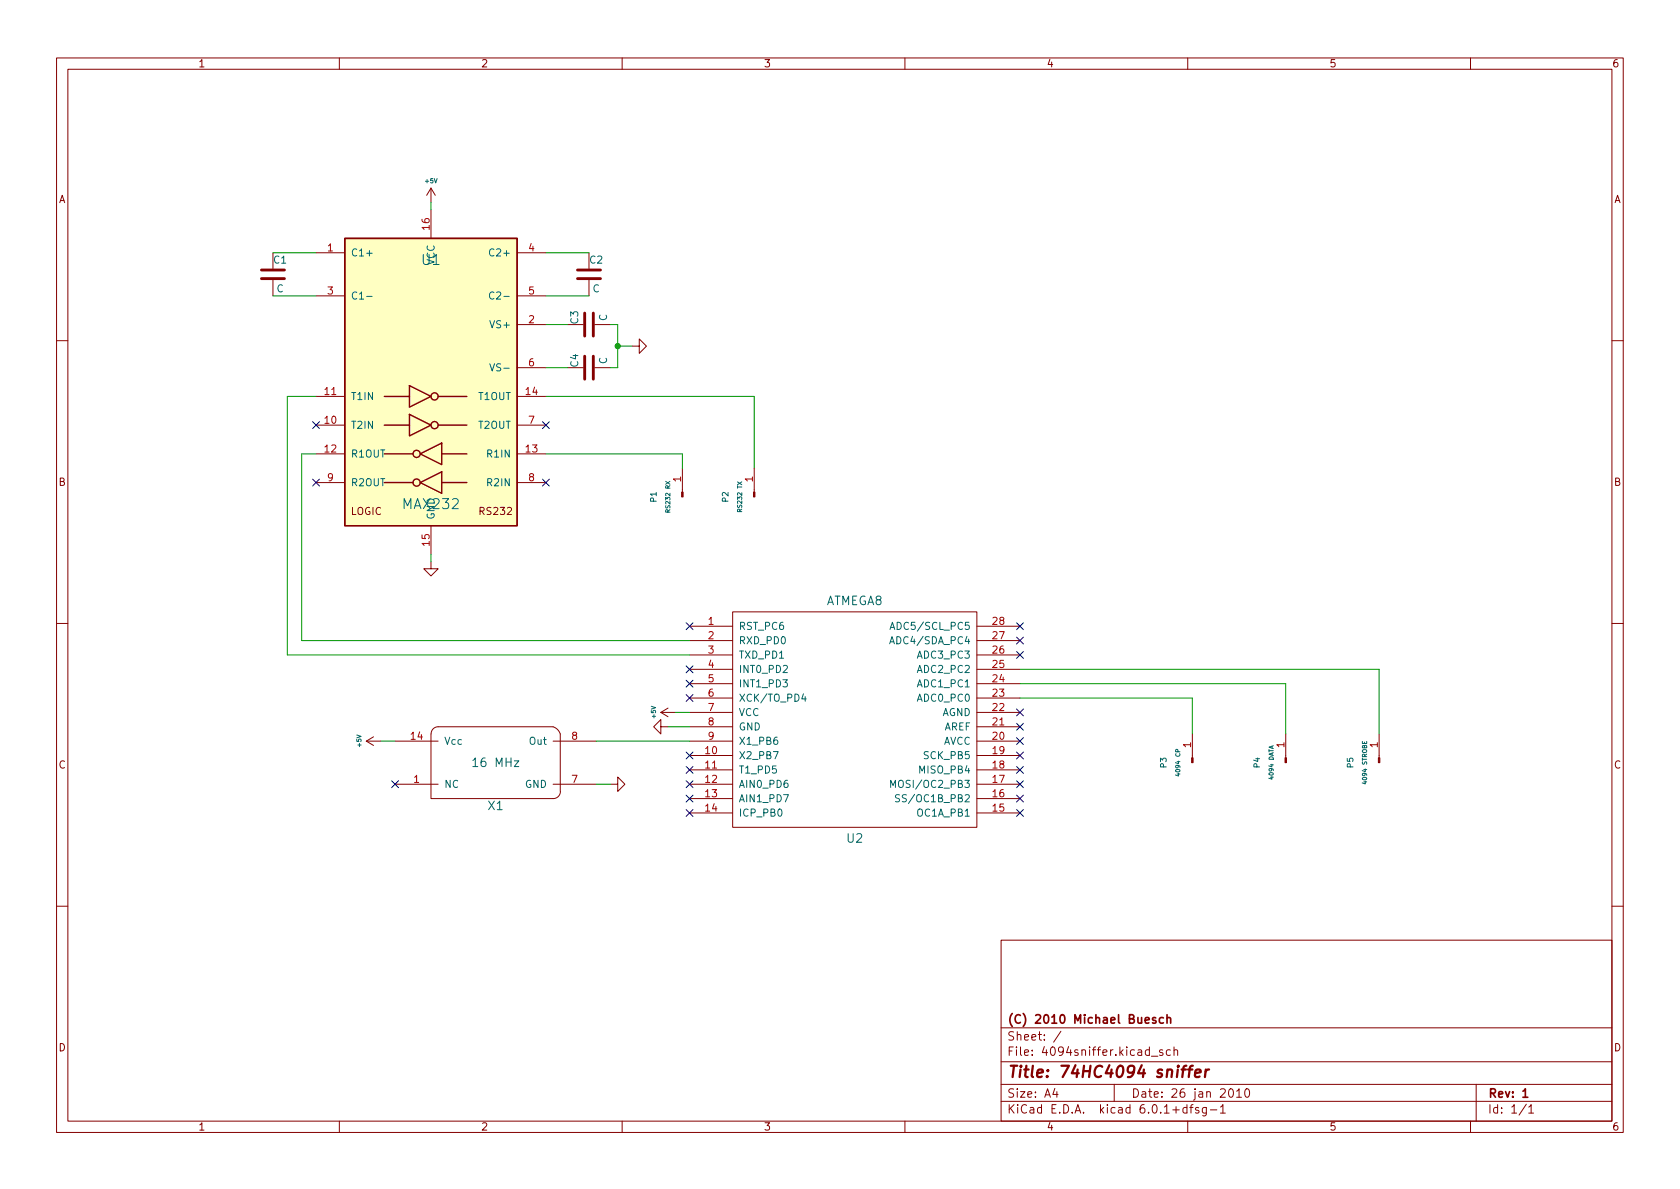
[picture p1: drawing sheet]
<svg xmlns="http://www.w3.org/2000/svg" width="297mm" height="210mm" viewBox="0 0 297 210" stroke-linecap="round" stroke-linejoin="round" font-family="sans-serif">
<g fill="none" stroke="#840000" stroke-width=".18">
<path d="M10 10.2h277v190.1h-277zM12 12.2h273v186.1h-273zM60 10.2v2M110 10.2v2M160 10.2v2M210 10.2v2M260 10.2v2M76.2 33.3l-.8 1.2M76.2 33.3v2.5M76.2 37.1v5.1M76.2 33.3l.8 1.2M48.3 44.7v2.8"/>
<path d="M48.3 49.5v2.8M55.9 44.7h5.1M55.9 52.3h5.1M91.4 57.4h5.1M91.4 44.7h5.1M91.4 52.3h5.1M100.3 57.4h2.8M104.1 44.7v2.8M104.1 49.5v2.8M105.2 57.4h2.7M10 60.2h2M55.9 75.2h5.1"/>
<path d="M55.9 70.1h5.1M91.4 65h5.1M91.4 75.2h5.1M91.4 70.1h5.1M100.3 65h2.8M105.2 65h2.7M111.8 61.2h1.2v-1.3l1.3 1.3-1.3 1.3v-1.3M285 60.2h2M55.9 80.3h5.1M55.9 85.3h5.1M76.2 99.3v1.3h1.3l-1.3 1.2-1.3-1.2h1.3M76.2 93v5"/>
<path d="M91.4 80.3h5.1M91.4 85.3h5.1M120.6 82.8v4.2M133.3 82.8v4.2M10 110.2h2M121.9 110.7h7.6M121.9 113.3h7.6M121.9 118.4h7.6M121.9 115.8h7.6M129.5 108.2h43.2v38.1h-43.2zM172.7 110.7h7.6M172.7 113.3h7.6"/>
<path d="M172.7 118.4h7.6M172.7 115.8h7.6M285 110.2h2M64.8 131.1h2.5M64.8 131.1l1.2 .7M66 130.3l-1.2 .8M69.8 138.7h7.7M69.8 131.1h7.7M97.8 138.7h7.6M97.8 131.1h7.6M99.1 139.9v-10.1l-.4-.6-.6-.6-.3-.1h-20.3a1.24 1.24 0 0 0-1.3 1.3v11.4h21.6a1.27 1.27 0 0 0 1.3-1.3M107.9 138.7h1.3v-1.3l1.3 1.3-1.3 1.2v-1.2"/>
<path d="M116.8 128.5v-1.3l-1.2 1.3 1.2 1.3v-1.3h1.3M116.8 126h2.6M116.8 126l1.3 .7M118.1 125.2l-1.3 .8M121.9 133.6h7.6M121.9 136.1h7.6M121.9 138.7h7.6M121.9 131.1h7.6M121.9 128.5h7.6M121.9 126h7.6M121.9 123.4h7.6M121.9 120.9h7.6"/>
<path d="M172.7 133.6h7.6M172.7 136.1h7.6M172.7 138.7h7.6M172.7 131.1h7.6M172.7 128.5h7.6M172.7 126h7.6M172.7 123.4h7.6M172.7 120.9h7.6M210.8 129.8v4.2M227.3 129.8v4.2M243.8 129.8v4.2M121.9 141.2h7.6"/>
<path d="M121.9 143.8h7.6M172.7 141.2h7.6M172.7 143.8h7.6M10 160.2h2M177 166.3h108v32h-108zM285 160.2h2M60 198.3v2M110 198.3v2M160 198.3v2M177 194.8h108M177 191.8h108M177 187.8h108"/>
<path d="M177 181.8h108M186.5 192.5l-.4 1h1M186.9 193v1M187.6 182.4l-1.3 1.9M197 191.8v3M203.6 186.8h1.1M205.6 185.7l-.4-.1-.2 .2 .1 .3 .5 .1v.4h-.6M206.9 185.7l-.4-.1-.3 .3v.4l.2 .3h.5M207.6 185.8l.2-.2 .3 .1 .1 .9M207.6 185.1v1.5M209.9 195.9l-.5-.1-.3 .3v.4l.2 .3h.6M209.9 195.3v1.5"/>
<path d="M210 198.3v2M210.4 195.8h.5M210.9 195.3l-.3 .2v1.3M211.9 195.9l-.3-.1-.2 .2v.3l.5 .1v.4h-.5M213.3 195.8v1.2l-.3 .3h-.4M213.3 195.9l-.4-.1-.3 .3v.4l.1 .3h.6M214 196.3h1.1M215.8 195.8l.4-.5v1.5M215.8 196.8h.8M217.4 192.6l.2-.1a.81 .81 0 0 1 .6 .7 .81 .81 0 0 1-.3 .8h-.2a.81 .81 0 0 1-.6-.6 .81 .81 0 0 1 .3-.8zM218.6 193l.5-.5v1.5M218.6 194h.9"/>
<path d="M220.3 192.6l.1-.1a.81 .81 0 0 1 .6 .7 .81 .81 0 0 1-.3 .8h-.1a.81 .81 0 0 1-.6-.6 .81 .81 0 0 1 .3-.8zM260 198.3v2M261 191.8v6.5M269.9 195.3l-1.3 1.9M270.3 195.8l.4-.5v1.5M270.3 196.8h.9"/>
</g>
<path d="M206.3 179.4v1.5M202.5 180.4l.7-.1-.1-.3-.4-.1-.2 .2 .1 .8h.5M204.3 180l-.3-.1-.2 .2v.3l.5 .1v.4h-.5M205.7 180l-.4-.1-.3 .3v.4l.1 .3h.6M206.3 180.1l.3-.2 .3 .1 .1 .9M269.3 193l.4-.5v1.5M269.3 194h.8" fill="none" stroke="#840000" stroke-width=".3"/>
<path d="M208.9 189.1h.8M209.8 188.5l-.4 .1-.1 .1-.3 1.8M210.1 189.1h.7M210.9 188.5l-.4 .1-.1 .1-.2 1.8M211.3 189.8l1-.2-.1-.4-.1-.1-.6 .1-.2 1 .2 .3 .6-.1M213.2 189.1l-.2 1.4M213.8 189.1l-.4 .1-.2 .3" fill="none" stroke="#840000" stroke-width=".4"/>
<g fill="none" stroke="#006464" stroke-width=".18">
<path d="M64.8 52.4h1M75.6 43.5a.6 .6 0 0 0 .4 .8 .6 .6 0 0 0 .8-.6l-.1-.2M87.3 44.1a.6 .6 0 0 0-.8 .4 .6 .6 0 0 0 .6 .8l.2-.1M87.3 51.7a.6 .6 0 0 0-.8 .5 .6 .6 0 0 0 .6 .7l.2-.1M86.6 64.3l.4 1.3 .4-1.3M157.3 113.9l.4-1.3 .4 1.3M157.4 111.3l.4-1.3 .4 1.3M157.4 113.5h.6M157.5 110.9h.6M142.1 122.7l-.3 .9h.7M142.4 123.2v.8M157.5 139.3v-1.3l.4 .9 .4-.9v1.3"/>
<path d="M159 140.6l-.4-.1-.2 .1v.4l.5 .2 .1 .4-.2 .2-.5-.1"/>
</g>
<path d="M46.2 49.3h4.1M46.2 47.7h4.1M102.1 49.3h4.1M102.1 47.7h4.1M103.4 55.4v4M104.9 55.4v4M103.4 63v4.1M104.9 63v4.1" fill="none" stroke="#840000" stroke-width=".51"/>
<g fill="#840000" stroke="#840000" stroke-width=".18">
<path d="M120.5 87h.3v.9h-.3z"/>
<path d="M133.2 87h.3v.9h-.3z"/>
<path d="M243.7 134h.3v.9h-.3z"/>
<path d="M210.7 134h.2v.9h-.2z"/>
<path d="M227.2 134h.3v.9h-.3z"/>
</g>
<path d="M61 42.2h30.4v50.8h-30.4z" fill="#ffffc2" stroke="#ffffc2" stroke-width=".18"/>
<g fill="none" stroke="#840000" stroke-width=".25">
<path d="M61 42.2h30.4v50.8h-30.4zM67.9 75.2h4.5M67.9 70.1h4.5M72.4 73.3l3.8 1.9-3.8 1.9zM72.4 68.2l3.8 1.9-3.8 1.9zM77.5 75.2h5M77.5 70.1h5M67.9 85.3h5.1M67.9 80.3h5.1M74.3 85.3l3.8-1.9v3.8zM74.3 80.3l3.8-1.9v3.8zM78.1 85.3h4.4"/>
<path d="M78.1 80.3h4.4"/>
<circle cx="76.8" cy="75.2" r=".63"/>
<circle cx="76.8" cy="70.1" r=".63"/>
<circle cx="73.7" cy="80.3" r=".63"/>
<circle cx="73.7" cy="85.3" r=".63"/>
</g>
<g fill="none" stroke="#009600" stroke-width=".18">
<path d="M76.2 35.8v1.3M48.3 44.7h7.6M48.3 52.3h7.6M96.5 44.7h7.6M96.5 52.3h7.6M96.5 57.4h3.8M107.9 57.4h1.3v7.6h-1.3M55.9 70.1h-5.1v45.7h71.1M96.5 65h3.8M96.5 70.1h36.8v12.7M109.2 61.2h2.6M55.9 80.3h-2.6v33h68.6"/>
<path d="M76.2 98v1.3M96.5 80.3h24.1v2.5M180.3 118.4h63.5v11.4M67.3 131.1h2.5M105.4 131.1h16.5M105.4 138.7h2.5M118.1 128.5h3.8M119.4 126h2.5M180.3 120.9h47v8.9M180.3 123.4h30.5v6.4"/>
</g>
<g fill="none" stroke="#000084" stroke-width=".18">
<path d="M55.3 74.6l1.2 1.2M56.5 74.6l-1.2 1.2M95.9 74.6l1.2 1.2M97.1 74.6l-1.2 1.2M55.3 84.7l1.2 1.2M56.5 84.7l-1.2 1.2M95.9 84.7l1.2 1.2M97.1 84.7l-1.2 1.2M121.3 117.7l1.2 1.3M121.3 110.1l1.2 1.2M122.5 117.7l-1.2 1.3M122.5 110.1l-1.2 1.2"/>
<path d="M179.7 110.1l1.2 1.2M179.7 112.7l1.2 1.2M179.7 115.2l1.2 1.2M180.9 110.1l-1.2 1.2M180.9 112.7l-1.2 1.2M180.9 115.2l-1.2 1.2M69.2 138.1l1.3 1.2M70.5 138.1l-1.3 1.2M121.3 138.1l1.2 1.2M121.3 135.5l1.2 1.2M121.3 133l1.2 1.2M121.3 122.8l1.2 1.2"/>
<path d="M121.3 120.3l1.2 1.2M122.5 138.1l-1.2 1.2M122.5 135.5l-1.2 1.2M122.5 133l-1.2 1.2M122.5 122.8l-1.2 1.2M122.5 120.3l-1.2 1.2M179.7 125.4l1.2 1.2M179.7 127.9l1.2 1.2M179.7 130.4l1.2 1.3M179.7 133l1.2 1.2M179.7 135.5l1.2 1.2M179.7 138.1l1.2 1.2"/>
<path d="M180.9 125.4l-1.2 1.2M180.9 127.9l-1.2 1.2M180.9 130.4l-1.2 1.3M180.9 133l-1.2 1.2M180.9 135.5l-1.2 1.2M180.9 138.1l-1.2 1.2M121.3 143.1l1.2 1.3M121.3 140.6l1.2 1.2M122.5 143.1l-1.2 1.3M122.5 140.6l-1.2 1.2M179.7 143.1l1.2 1.3M179.7 140.6l1.2 1.2"/>
<path d="M180.9 143.1l-1.2 1.3M180.9 140.6l-1.2 1.2"/>
</g>
<circle cx="109.2" cy="61.2" r=".46" fill="#009600" stroke="#009600" stroke-width=".18"/>
<text font-size="2.8" fill="#840000" x="178" y="190.6">Title: 74HC4094 sniffer</text>
<g font-size="2.5" fill="#006464">
<text x="74.6" y="46.9">U1</text>
<text x="71.4" y="90">MAX232</text>
</g>
<g font-size="2.1" fill="#006464">
<text x="145.9" y="107">ATMEGA8</text>
<text x="84" y="135.6">16 MHz</text>
<text x="86.3" y="143.3">X1</text>
<text x="149.8" y="149">U2</text>
</g>
<g font-size="2.1" fill="#840000">
<text x="178" y="184">Sheet: /</text>
<text x="178" y="181">(C) 2010 Michael Buesch</text>
<text x="178" y="186.7">File: 4094sniffer.kicad_sch</text>
<text x="178" y="196.9">KiCad E.D.A. kicad 6.0.1+dfsg-1</text>
<text x="178" y="194.1">Size: A4</text>
<text x="200" y="194.1">Date: 26 jan 2010</text>
<text x="263" y="194.1">Rev: 1</text>
<text x="263" y="196.9">Id: 1/1</text>
</g>
<g font-size="1.8" fill="#840000">
<text x="35" y="11.9">1</text>
<text x="85" y="11.9">2</text>
<text x="135" y="11.9">3</text>
<text x="185" y="11.9">4</text>
<text x="235" y="11.9">5</text>
<text x="285" y="11.9">6</text>
<text x="10.3" y="35.9">A</text>
<text x="285.3" y="35.9">A</text>
<text x="10.3" y="85.9">B</text>
<text x="285.3" y="85.9">B</text>
<text x="62" y="91.1">LOGIC</text>
<text x="84.9" y="91.1">RS232</text>
<text x="10.3" y="135.9">C</text>
<text x="285.3" y="135.9">C</text>
<text x="10.3" y="185.9">D</text>
<text x="285.3" y="185.9">D</text>
<text x="35" y="199.9">1</text>
<text x="85" y="199.9">2</text>
<text x="135" y="199.9">3</text>
<text x="185" y="199.9">4</text>
<text x="235" y="199.9">5</text>
<text x="285" y="199.9">6</text>
</g>
<g font-size="1.8" fill="#a90000">
<text x="75.9" y="40.6" transform="rotate(-90 75.9 40.6)">16</text>
<text x="57.9" y="44.4">1</text>
<text x="93.5" y="44.4">4</text>
<text x="57.9" y="52.1">3</text>
<text x="93.5" y="52.1">5</text>
<text x="93.5" y="57.1">2</text>
<text x="93.5" y="64.8">6</text>
<text x="57.4" y="69.8">11</text>
<text x="93" y="69.8">14</text>
<text x="57.4" y="74.9">10</text>
<text x="93.5" y="74.9">7</text>
<text x="57.4" y="80">12</text>
<text x="93" y="80">13</text>
<text x="57.9" y="85.1">9</text>
<text x="93.5" y="85.1">8</text>
<text x="120.4" y="85.2" transform="rotate(-90 120.4 85.2)">1</text>
<text x="133.1" y="85.2" transform="rotate(-90 133.1 85.2)">1</text>
<text x="75.9" y="96.5" transform="rotate(-90 75.9 96.5)">15</text>
<text x="125.2" y="110.5">1</text>
<text x="125.2" y="113">2</text>
<text x="175.5" y="113">27</text>
<text x="175.5" y="110.5">28</text>
<text x="125.2" y="115.6">3</text>
<text x="125.2" y="118.1">4</text>
<text x="175.5" y="118.1">25</text>
<text x="175.5" y="115.6">26</text>
<text x="125.2" y="120.6">5</text>
<text x="125.2" y="123.2">6</text>
<text x="125.2" y="125.7">7</text>
<text x="175.5" y="125.7">22</text>
<text x="175.5" y="123.2">23</text>
<text x="175.5" y="120.6">24</text>
<text x="72.7" y="130.8">14</text>
<text x="101.1" y="130.8">8</text>
<text x="125.2" y="128.3">8</text>
<text x="125.2" y="130.8">9</text>
<text x="175.5" y="130.8">20</text>
<text x="175.5" y="128.3">21</text>
<text x="124.7" y="133.3">10</text>
<text x="124.7" y="135.9">11</text>
<text x="175.5" y="135.9">18</text>
<text x="175.5" y="133.3">19</text>
<text x="210.6" y="132.2" transform="rotate(-90 210.6 132.2)">1</text>
<text x="227.1" y="132.2" transform="rotate(-90 227.1 132.2)">1</text>
<text x="243.6" y="132.2" transform="rotate(-90 243.6 132.2)">1</text>
<text x="73.2" y="138.4">1</text>
<text x="101.1" y="138.4">7</text>
<text x="124.7" y="138.4">12</text>
<text x="124.7" y="141">13</text>
<text x="124.7" y="143.5">14</text>
<text x="175.5" y="143.5">15</text>
<text x="175.5" y="141">16</text>
<text x="175.5" y="138.4">17</text>
</g>
<g font-size="1.8" fill="#006464">
<text x="48.4" y="46.6">C1</text>
<text x="62" y="45.3">C1+</text>
<text x="87.1" y="45.3">C2+</text>
<text x="104.3" y="46.6">C2</text>
<text x="48.9" y="51.7">C</text>
<text x="62" y="53">C1-</text>
<text x="87.6" y="53">C2-</text>
<text x="104.8" y="51.7">C</text>
<text x="87" y="58">VS+</text>
<text x="102.2" y="57.3" transform="rotate(-90 102.2 57.3)">C3</text>
<text x="107.3" y="56.8" transform="rotate(-90 107.3 56.8)">C</text>
<text x="87.5" y="65.7">VS-</text>
<text x="102.2" y="64.9" transform="rotate(-90 102.2 64.9)">C4</text>
<text x="107.3" y="64.4" transform="rotate(-90 107.3 64.4)">C</text>
<text x="62" y="70.7">T1IN</text>
<text x="84.6" y="70.7">T1OUT</text>
<text x="62" y="75.8">T2IN</text>
<text x="84.6" y="75.8">T2OUT</text>
<text x="62" y="80.9">R1OUT</text>
<text x="86.4" y="80.9">R1IN</text>
<text x="62" y="86">R2OUT</text>
<text x="86.4" y="86">R2IN</text>
<text x="76.8" y="91.9" transform="rotate(-90 76.8 91.9)">GND</text>
<text x="130.6" y="111.4">RST_PC6</text>
<text x="130.6" y="113.9">RXD_PD0</text>
<text x="158.2" y="113.9">ADC4/SDA_PC4</text>
<text x="158.4" y="111.4">ADC5/SCL_PC5</text>
<text x="130.6" y="116.5">TXD_PD1</text>
<text x="130.6" y="119">INT0_PD2</text>
<text x="162.5" y="119">ADC2_PC2</text>
<text x="162.5" y="116.5">ADC3_PC3</text>
<text x="130.6" y="121.5">INT1_PD3</text>
<text x="130.6" y="124.1">XCK/TO_PD4</text>
<text x="162.5" y="124.1">ADC0_PC0</text>
<text x="162.5" y="121.5">ADC1_PC1</text>
<text x="78.5" y="131.7">Vcc</text>
<text x="93.7" y="131.7">Out</text>
<text x="130.6" y="126.6">VCC</text>
<text x="130.6" y="129.2">GND</text>
<text x="130.6" y="131.7">X1_PB6</text>
<text x="166.5" y="126.6">AGND</text>
<text x="166.7" y="131.7">AVCC</text>
<text x="166.9" y="129.2">AREF</text>
<text x="130.6" y="134.2">X2_PB7</text>
<text x="130.6" y="136.8">T1_PD5</text>
<text x="162.8" y="136.8">MISO_PB4</text>
<text x="163.5" y="134.2">SCK_PB5</text>
<text x="78.5" y="139.3">NC</text>
<text x="92.8" y="139.3">GND</text>
<text x="130.6" y="139.3">AIN0_PD6</text>
<text x="130.6" y="141.9">AIN1_PD7</text>
<text x="158.6" y="139.3">MOSI/OC2_PB3</text>
<text x="159.5" y="141.9">SS/OC1B_PB2</text>
<text x="130.6" y="144.4">ICP_PB0</text>
<text x="162.4" y="144.4">OC1A_PB1</text>
</g>
<g font-size="1.4" fill="#006464">
<text x="116.1" y="88.7" transform="rotate(-90 116.1 88.7)">P1</text>
<text x="128.8" y="88.7" transform="rotate(-90 128.8 88.7)">P2</text>
<text x="206.2" y="135.7" transform="rotate(-90 206.2 135.7)">P3</text>
<text x="222.8" y="135.7" transform="rotate(-90 222.8 135.7)">P4</text>
<text x="239.3" y="135.7" transform="rotate(-90 239.3 135.7)">P5</text>
</g>
<g font-size="1.1" fill="#006464">
<text x="75.2" y="32.4">+5V</text>
<text x="118.5" y="90.4" transform="rotate(-90 118.5 90.4)">RS232 RX</text>
<text x="131.2" y="90.3" transform="rotate(-90 131.2 90.3)">RS232 TX</text>
<text x="116" y="126.9" transform="rotate(-90 116 126.9)">+5V</text>
<text x="63.9" y="132" transform="rotate(-90 63.9 132)">+5V</text>
<text x="208.7" y="136.9" transform="rotate(-90 208.7 136.9)">4094 CP</text>
<text x="225.2" y="137.7" transform="rotate(-90 225.2 137.7)">4094 DATA</text>
<text x="241.7" y="138.4" transform="rotate(-90 241.7 138.4)">4094 STROBE</text>
</g>
</svg>
